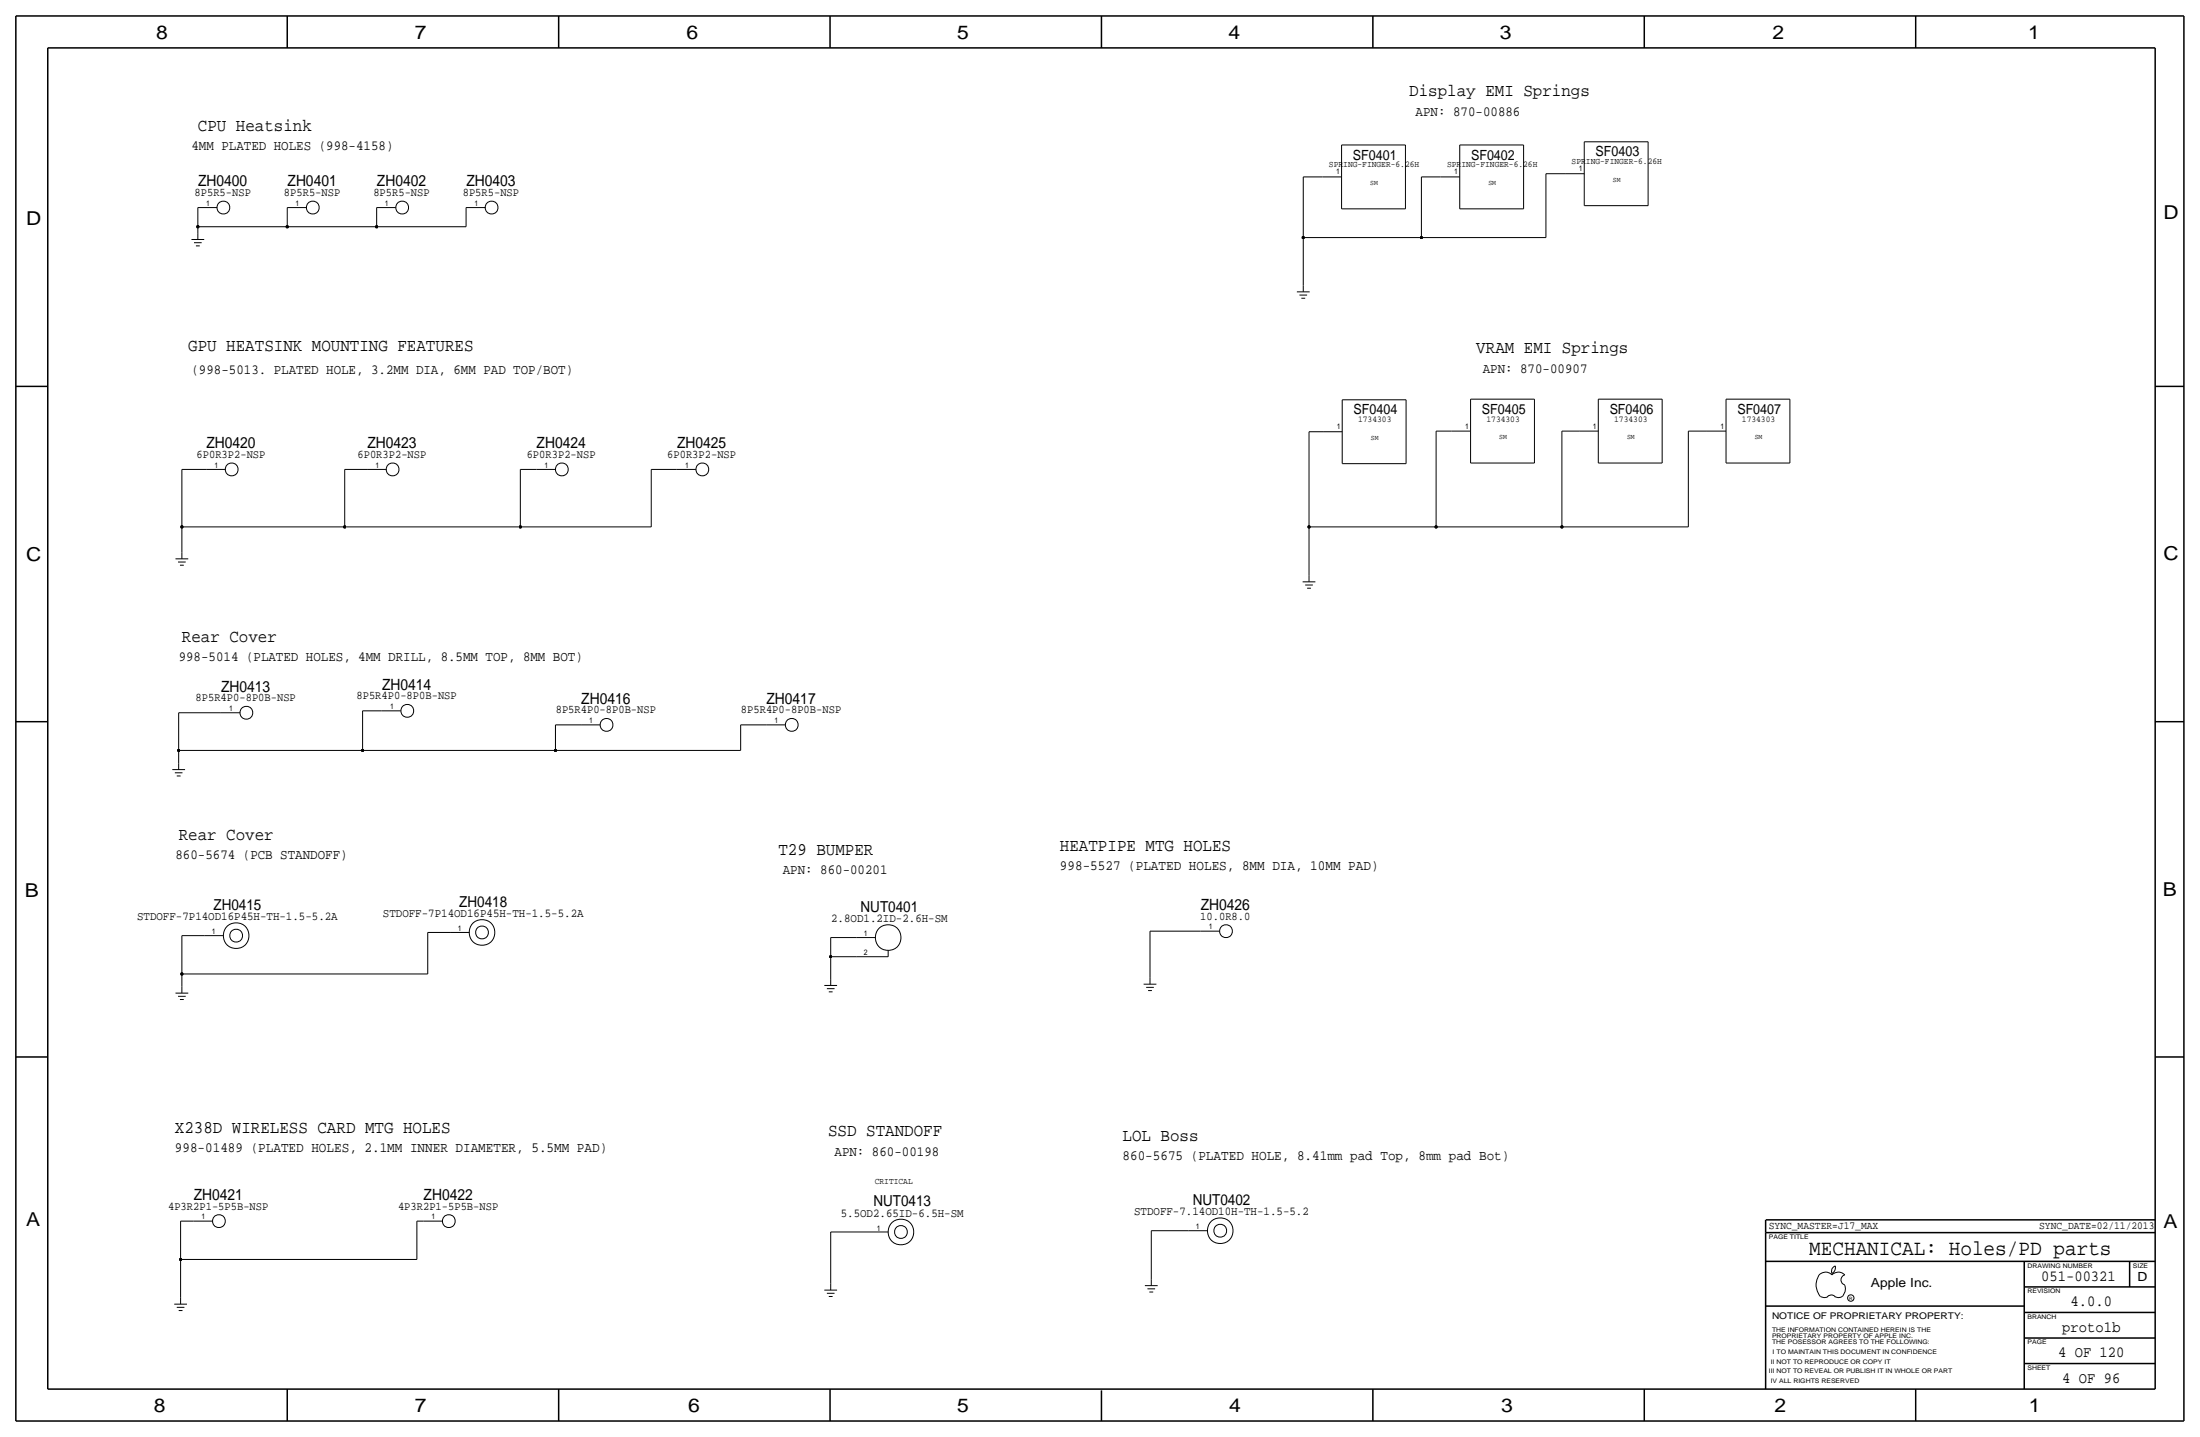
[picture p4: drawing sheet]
<svg xmlns="http://www.w3.org/2000/svg" width="875mm" height="572mm" viewBox="0 0 875 572" stroke-linecap="round" stroke-linejoin="round" font-family="sans-serif">
<g fill="none" stroke="#000" stroke-width=".4">
<path d="M533.6 57.7h25.4zM533.6 57.7v25.4zM559 57.7v25.4zM580.6 57.7h25.4zM580.6 57.7v25.4zM606 57.7v25.4zM630.1 56.4h25.4zM630.1 56.4v25.4zM655.5 56.4v25.4zM518.4 70.4v24.1zM518.4 70.4h7.6zM526 70.4h7.6z"/>
<path d="M565.4 70.4v24.1zM565.4 70.4h7.6zM573 70.4h7.6zM614.9 69.1h7.6zM614.9 69.1v25.4zM622.5 69.1h7.6zM76.1 95.3h5.1zM77.2 96.5h3zM77.9 97.8h1.6zM78.7 90.2h35.5zM78.7 82.5v7.7zM78.7 90.2v2.5z"/>
<path d="M78.7 92.7v2.6zM78.7 82.6h7.6zM114.2 90.2h35.6zM114.2 82.5v7.7zM114.2 82.6h7.7zM149.8 90.2h35.6zM149.8 82.5v7.7zM149.8 82.6h7.6zM185.4 82.5v7.7zM185.4 82.6h7.6zM518.4 94.5h47zM518.4 94.5v19z"/>
<path d="M533.6 83.1h25.4zM565.4 94.5h49.5zM580.6 83.1h25.4zM630.1 81.8h25.4zM515.8 116.1h5.1zM516.8 117.3h3.1zM517.6 118.6h1.5zM518.4 113.5v2.6zM533.9 159h25.4zM533.9 159v25.4zM559.3 159v25.4zM584.9 158.8h25.4z"/>
<path d="M584.9 158.8v25.4zM610.3 158.8v25.4zM635.7 158.8h25.4zM635.7 158.8v25.4zM661.1 158.8v25.4zM686.5 158.8h25.4zM686.5 158.8v25.4zM711.9 158.8v25.4zM520.6 171.7v37.9zM520.6 171.7h5.6zM526.2 171.7h7.7zM571.2 171.5v38.1z"/>
<path d="M571.2 171.5h6.1zM577.3 171.5h7.6zM621.2 171.5v38.1zM621.2 171.5h6.9zM628.1 171.5h7.6zM671.5 171.5h7.4zM671.5 171.5v38.1zM678.9 171.5h7.6zM72.3 186.7v22.8zM72.3 186.7h9.7zM82 186.7h7.6zM137.1 186.7h8.9z"/>
<path d="M137.1 186.7v22.8zM146 186.7h7.6zM207 186.7v22.9zM207 186.7h6.3zM213.3 186.7h7.6zM259 186.7v22.8zM259 186.7h10.2zM269.2 186.7h7.6zM533.9 184.4h25.4zM584.9 184.2h25.4zM635.7 184.2h25.4zM686.5 184.2h25.4z"/>
<path d="M72.3 209.6h64.8zM72.3 209.5v10.2zM72.3 219.7v2.5zM137.1 209.6h69.9zM207 209.6h52zM520.6 209.6h50.6zM520.6 209.5v19.4zM571.2 209.6h50zM621.2 209.6h50.3zM69.8 222.3h5.1zM70.8 223.5h3.1zM71.6 224.8h1.5z"/>
<path d="M518.1 231.4h5.1zM519.1 232.7h3.1zM519.9 233.9h1.5zM520.6 228.9v2.5zM71.1 298.5h73.1zM71.1 298.5v5zM71.1 283.5v15zM71.1 283.5h16.7zM87.8 283.5h7.7zM144.2 298.5h76.7zM144.2 282.7h7.6zM144.2 282.7v15.7z"/>
<path d="M151.8 282.7h7.7zM220.9 298.5h73.7zM220.9 288.3v10.2zM220.9 288.3h10.2zM231.1 288.3h7.6zM294.6 288.3h10.1zM294.6 288.3v10.2zM304.7 288.3h7.7zM68.5 306.1h5.1zM69.5 307.3h3.1zM70.3 308.6h1.5zM71.1 303.5v2.6z"/>
<path d="M72.3 372.1h8.9zM72.3 372.1v15.2zM81.2 372.1h7.6zM170.1 370.8h8.9zM170.1 370.8v16.6zM179 370.8h7.6zM330.4 372.9h10.2zM330.4 372.9v7.6zM340.6 372.9h7.6zM353.3 378v2.5zM457.4 370.3h20.1zM457.4 370.3v18.6z"/>
<path d="M477.5 370.3h7.6zM69.8 395h5.1zM70.8 396.2h3.1zM71.6 397.5h1.5zM72.3 387.4h97.8zM72.3 387.4v5zM72.3 392.4v2.6zM327.9 391.9h5zM328.9 393.2h3zM329.6 394.5h1.6zM330.4 380.5h10.2zM330.4 380.5v8.9z"/>
<path d="M330.4 389.4v2.5zM340.6 380.5h12.7zM454.9 391.4h5zM455.9 392.7h3zM456.6 394h1.6zM457.4 388.9v2.5zM71.8 485.6v15.3zM71.8 485.6h5.1zM76.9 485.6h7.6zM165.8 485.6v15.3zM165.8 485.6h2.6zM168.4 485.6h7.6z"/>
<path d="M330.4 490v20.5zM330.4 490h15.2zM345.6 490h7.7zM457.9 489.5v19.3zM457.9 489.5h14.7zM472.6 489.5h7.7zM69.3 518.7h5.1zM70.3 519.9h3.1zM71.8 500.9v15.2zM71.8 516.1v2.6zM71.8 500.9h94zM327.9 513.1h5z"/>
<path d="M328.9 514.4h3zM329.6 515.6h1.6zM330.4 510.5v2.6zM455.4 511.3h5.1zM456.4 512.6h3zM457.1 513.8h1.6zM457.9 508.8v2.5zM724.1 515.6l.5 .2a2.67 2.67 0 0 0 2.5-.2M726.8 515.7a2.09 2.09 0 0 1 3.1 0M728.9 504.2l1-.7a2.8 2.8 0 0 1-1.3 3l-.1-1.4zM729.7 515.6l.4 .2a2.67 2.67 0 0 0 2.6-.2M732.7 515.7a4.7 4.7 0 0 0 1.1-4.7 2.08 2.08 0 0 1-1.6-2 2.08 2.08 0 0 1 1.6-2 3.4 3.4 0 0 0-5.1 0 3.6 3.6 0 0 0-3.9-.8 3.6 3.6 0 0 0-2.3 3.3 7.1 7.1 0 0 0 1.6 6.2"/>
<path d="M71.1 521.2h1.5z"/>
<circle cx="88.8" cy="82.6" r="2.56"/>
<circle cx="124.4" cy="82.6" r="2.56"/>
<circle cx="160" cy="82.6" r="2.56"/>
<circle cx="195.5" cy="82.6" r="2.56"/>
<circle cx="92.1" cy="186.7" r="2.56"/>
<circle cx="156.1" cy="186.7" r="2.56"/>
<circle cx="223.5" cy="186.7" r="2.56"/>
<circle cx="279.3" cy="186.7" r="2.56"/>
<circle cx="98" cy="283.5" r="2.56"/>
<circle cx="162" cy="282.7" r="2.56"/>
<circle cx="241.2" cy="288.3" r="2.56"/>
<circle cx="314.9" cy="288.3" r="2.56"/>
<circle cx="93.9" cy="372.1" r="2.56"/>
<circle cx="93.9" cy="372.1" r="5.1"/>
<circle cx="191.7" cy="370.9" r="2.56"/>
<circle cx="191.7" cy="370.9" r="5.1"/>
<circle cx="353.3" cy="372.9" r="5.1"/>
<circle cx="487.6" cy="370.4" r="2.56"/>
<circle cx="87.1" cy="485.7" r="2.56"/>
<circle cx="178.5" cy="485.7" r="2.56"/>
<circle cx="358.3" cy="490" r="2.56"/>
<circle cx="358.3" cy="490" r="5.1"/>
<circle cx="485.3" cy="489.5" r="2.56"/>
<circle cx="485.3" cy="489.5" r="5.1"/>
<circle cx="736.1" cy="516.2" r="1.28"/>
</g>
<g fill="none" stroke="#000" stroke-width=".6" stroke-linecap="butt">
<path d="M6.3 6.4v558.7zM6.3 6.4h862.3zM19 19.1h838.2zM19 19.1v533.4zM114.2 6.4v12.7zM222.2 6.4v12.7zM330.1 6.4v12.7zM438.1 6.4v12.7zM546 6.4v12.7zM654 6.4v12.7zM761.9 6.4v12.7zM857.2 19.1v533.4z"/>
<path d="M868.6 6.4v558.7zM6.3 153.7h12.7zM857.2 153.7h11.4zM6.3 287h12.7zM857.2 287h11.4zM6.3 420.4h12.7zM857.2 420.4h11.4zM702.3 490.2h154.9zM702.3 485.1v5.1zM702.3 490.2v62.3zM702.4 485.1h154.8zM702.3 501.6h154.9z"/>
<path d="M702.3 519.4h102.8zM805.1 501.6v50.8zM805.1 511.8h52.1zM847 501.6v10.2zM805.1 522h52.1zM805.1 532.1h52.1zM19 552.5h838.2zM114.2 552.4v12.7zM222.2 552.5v12.7zM330.1 552.5v12.7zM438.1 553v12.1zM546 552.5v12.7z"/>
<path d="M654 552.5v12.7zM761.9 552.5v12.7zM805.1 542.3h52.1zM6.3 565.1h862.3z"/>
</g>
<g fill="#000" stroke="#000" stroke-width=".4">
<circle cx="78.7" cy="90.2" r=".51"/>
<circle cx="114.2" cy="90.2" r=".51"/>
<circle cx="149.8" cy="90.2" r=".51"/>
<circle cx="518.4" cy="94.5" r=".51"/>
<circle cx="565.4" cy="94.5" r=".51"/>
<circle cx="72.3" cy="209.6" r=".51"/>
<circle cx="137.1" cy="209.6" r=".51"/>
<circle cx="207" cy="209.6" r=".51"/>
<circle cx="520.6" cy="209.6" r=".51"/>
<circle cx="571.2" cy="209.6" r=".51"/>
<circle cx="621.2" cy="209.6" r=".51"/>
<circle cx="71.1" cy="298.5" r=".51"/>
<circle cx="144.2" cy="298.5" r=".51"/>
<circle cx="220.9" cy="298.5" r=".51"/>
<circle cx="72.3" cy="387.4" r=".51"/>
<circle cx="330.4" cy="380.5" r=".51"/>
<circle cx="71.8" cy="500.9" r=".51"/>
</g>
<text font-size="8.6" x="719.6" y="499.1">MECHANICAL: Holes/PD parts</text>
<g font-size="7.6">
<text x="62.2" y="15.5">8</text>
<text x="165" y="15.5">7</text>
<text x="273" y="15.5">6</text>
<text x="380.7" y="15.5">5</text>
<text x="488.6" y="15.5">4</text>
<text x="596.6" y="15.5">3</text>
<text x="705.1" y="15.5">2</text>
<text x="806.7" y="15.5">1</text>
<text x="10.4" y="89.4">D</text>
<text x="860.5" y="87.1">D</text>
<text x="10.4" y="223.3">C</text>
<text x="860.5" y="222.8">C</text>
<text x="9.8" y="356.6">B</text>
<text x="860.2" y="356.4">B</text>
<text x="10.4" y="487.4">A</text>
<text x="860.5" y="488.2">A</text>
<text x="61.2" y="561.6">8</text>
<text x="165" y="561.6">7</text>
<text x="273.8" y="561.6">6</text>
<text x="380.7" y="561.6">5</text>
<text x="488.9" y="561.6">4</text>
<text x="597.1" y="561.6">3</text>
<text x="705.8" y="561.6">2</text>
<text x="806.9" y="561.6">1</text>
</g>
<g font-size="7.1">
<text x="560.5" y="38.4">Display EMI Springs</text>
<text x="78.7" y="52.1">CPU Heatsink</text>
<text x="74.9" y="139.7">GPU HEATSINK MOUNTING FEATURES</text>
<text x="587.2" y="140.5">VRAM EMI Springs</text>
<text x="72.3" y="255.3">Rear Cover</text>
<text x="71.1" y="334">Rear Cover</text>
<text x="309.6" y="339.8">T29 BUMPER</text>
<text x="421.6" y="338.3">HEATPIPE MTG HOLES</text>
<text x="69.5" y="450.6">X238D WIRELESS CARD MTG HOLES</text>
<text x="329.4" y="451.9">SSD STANDOFF</text>
<text x="446.5" y="453.6">LOL Boss</text>
</g>
<g font-size="6.2">
<text x="78.8" y="74.2">ZH0400</text>
<text x="114.4" y="74.2">ZH0401</text>
<text x="149.9" y="74.2">ZH0402</text>
<text x="185.5" y="74.2">ZH0403</text>
<text x="82.1" y="178.3">ZH0420</text>
<text x="146.1" y="178.3">ZH0423</text>
<text x="213.4" y="178.3">ZH0424</text>
<text x="269.3" y="178.3">ZH0425</text>
<text x="88" y="275.1">ZH0413</text>
<text x="152" y="274.3">ZH0414</text>
<text x="231.2" y="279.9">ZH0416</text>
<text x="304.9" y="279.9">ZH0417</text>
<text x="477.6" y="362">ZH0426</text>
<text x="77" y="477.3">ZH0421</text>
<text x="168.5" y="477.3">ZH0422</text>
<text x="811.9" y="509.3">051-00321</text>
<text x="823.6" y="519.4">4.0.0</text>
<text x="820.3" y="529.6">proto1b</text>
<text x="818.6" y="539.7">4 OF 120</text>
<text x="820.3" y="549.9">4 OF 96</text>
</g>
<g font-size="6">
<text x="84.9" y="362">ZH0415</text>
<text x="182.7" y="360.7">ZH0418</text>
<text x="342.3" y="362.7">NUT0401</text>
<text x="347.4" y="479.8">NUT0413</text>
<text x="474.4" y="479.3">NUT0402</text>
</g>
<g font-size="5.6">
<text x="563.1" y="46.2">APN: 870-00886</text>
<text x="76.1" y="59.7">4MM PLATED HOLES (998-4158)</text>
<text x="538.1" y="63.5">SF0401</text>
<text x="585.1" y="63.5">SF0402</text>
<text x="634.6" y="62.2">SF0403</text>
<text x="76.1" y="148.6">(998-5013. PLATED HOLE, 3.2MM DIA, 6MM PAD TOP/BOT)</text>
<text x="589.7" y="148.3">APN: 870-00907</text>
<text x="538.4" y="164.8">SF0404</text>
<text x="589.4" y="164.6">SF0405</text>
<text x="640.2" y="164.6">SF0406</text>
<text x="691" y="164.6">SF0407</text>
<text x="71.1" y="262.9">998-5014 (PLATED HOLES, 4MM DRILL, 8.5MM TOP, 8MM BOT)</text>
<text x="69.8" y="341.6">860-5674 (PCB STANDOFF)</text>
<text x="311.4" y="347.5">APN: 860-00201</text>
<text x="421.6" y="345.9">998-5527 (PLATED HOLES, 8MM DIA, 10MM PAD)</text>
<text x="69.5" y="458.2">998-01489 (PLATED HOLES, 2.1MM INNER DIAMETER, 5.5MM PAD)</text>
<text x="331.9" y="459.7">APN: 860-00198</text>
<text x="446.5" y="461.3">860-5675 (PLATED HOLE, 8.41mm pad Top, 8mm pad Bot)</text>
</g>
<g font-size="5">
<text x="850.1" y="509.3">D</text>
<text x="744.2" y="511.8">Apple Inc.</text>
</g>
<g font-size="4.8">
<text x="152.3" y="364.7">STDOFF-7P14OD16P45H-TH-1.5-5.2A</text>
<text x="54.5" y="366">STDOFF-7P14OD16P45H-TH-1.5-5.2A</text>
<text x="330.6" y="366.8">2.8OD1.2ID-2.6H-SM</text>
<text x="334.4" y="483.9">5.5OD2.65ID-6.5H-SM</text>
<text x="451.1" y="483.4">STDOFF-7.14OD10H-TH-1.5-5.2</text>
</g>
<g font-size="4.7">
<text x="77.4" y="78">8P5R5-NSP</text>
<text x="112.9" y="78">8P5R5-NSP</text>
<text x="148.5" y="78">8P5R5-NSP</text>
<text x="184.1" y="78">8P5R5-NSP</text>
<text x="78.2" y="182.1">6P0R3P2-NSP</text>
<text x="142.2" y="182.1">6P0R3P2-NSP</text>
<text x="209.5" y="182.1">6P0R3P2-NSP</text>
<text x="265.4" y="182.1">6P0R3P2-NSP</text>
<text x="77.8" y="278.9">8P5R4P0-8P0B-NSP</text>
<text x="141.8" y="278.1">8P5R4P0-8P0B-NSP</text>
<text x="221" y="283.7">8P5R4P0-8P0B-NSP</text>
<text x="294.7" y="283.7">8P5R4P0-8P0B-NSP</text>
<text x="477.4" y="365.8">10.0R8.0</text>
<text x="66.9" y="481.1">4P3R2P1-5P5B-NSP</text>
<text x="158.3" y="481.1">4P3R2P1-5P5B-NSP</text>
</g>
<g font-size="4.3">
<text x="703.5" y="488.9">SYNC_MASTER=J17_MAX</text>
<text x="811.1" y="488.9">SYNC_DATE=02/11/2013</text>
</g>
<text font-size="3.7" x="704.8" y="524.5">NOTICE OF PROPRIETARY PROPERTY:</text>
<g font-size="3.5">
<text x="625.1" y="65.3">SPRING-FINGER-6.26H</text>
<text x="528.6" y="66.5">SPRING-FINGER-6.26H</text>
<text x="575.6" y="66.5">SPRING-FINGER-6.26H</text>
<text x="540.2" y="167.9">1734303</text>
<text x="591.2" y="167.6">1734303</text>
<text x="642" y="167.6">1734303</text>
<text x="692.8" y="167.6">1734303</text>
<text x="347.9" y="470.9">CRITICAL</text>
</g>
<g font-size="3.1">
<text x="531.4" y="69.4">1</text>
<text x="578.4" y="69.4">1</text>
<text x="627.9" y="68.1">1</text>
<text x="82" y="81.8">1</text>
<text x="117.5" y="81.8">1</text>
<text x="153.1" y="81.8">1</text>
<text x="188.7" y="81.8">1</text>
<text x="531.7" y="170.7">1</text>
<text x="582.7" y="170.5">1</text>
<text x="633.5" y="170.5">1</text>
<text x="684.3" y="170.5">1</text>
<text x="85.3" y="185.9">1</text>
<text x="149.3" y="185.9">1</text>
<text x="216.6" y="185.9">1</text>
<text x="272.5" y="185.9">1</text>
<text x="155.1" y="281.9">1</text>
<text x="91.1" y="282.7">1</text>
<text x="234.4" y="287.5">1</text>
<text x="308" y="287.5">1</text>
<text x="84.3" y="371.6">1</text>
<text x="182.1" y="370.3">1</text>
<text x="480.8" y="369.6">1</text>
<text x="343.6" y="372.4">1</text>
<text x="343.6" y="380">2</text>
<text x="80.2" y="484.9">1</text>
<text x="171.7" y="484.9">1</text>
<text x="348.7" y="489.5">1</text>
<text x="475.7" y="488.9">1</text>
</g>
<g font-size="2.9">
<text x="545" y="73.7">SM</text>
<text x="592" y="73.7">SM</text>
<text x="641.5" y="72.4">SM</text>
<text x="545.3" y="175">SM</text>
<text x="596.3" y="174.8">SM</text>
<text x="647.1" y="174.8">SM</text>
<text x="697.9" y="174.8">SM</text>
</g>
<g font-size="2.5">
<text x="703.5" y="492.8">PAGE TITLE</text>
<text x="806.4" y="504.2">DRAWING NUMBER</text>
<text x="848.3" y="504.2">SIZE</text>
<text x="806.4" y="514.4">REVISION</text>
<text x="806.4" y="524.5">BRANCH</text>
<text x="704.8" y="532.1">PROPRIETARY PROPERTY OF APPLE INC.</text>
<text x="704.8" y="529.6">THE INFORMATION CONTAINED HEREIN IS THE</text>
<text x="704.8" y="534.7">THE POSESSOR AGREES TO THE FOLLOWING:</text>
<text x="705.1" y="538.5">I TO MAINTAIN THIS DOCUMENT IN CONFIDENCE</text>
<text x="806.4" y="534.7">PAGE</text>
<text x="704.3" y="542.3">II NOT TO REPRODUCE OR COPY IT</text>
<text x="806.4" y="544.8">SHEET</text>
<text x="703.5" y="546.1">III NOT TO REVEAL OR PUBLISH IT IN WHOLE OR PART</text>
<text x="704.3" y="549.9">IV ALL RIGHTS RESERVED</text>
</g>
<text font-size="1.8" x="735.5" y="516.9">R</text>
</svg>
